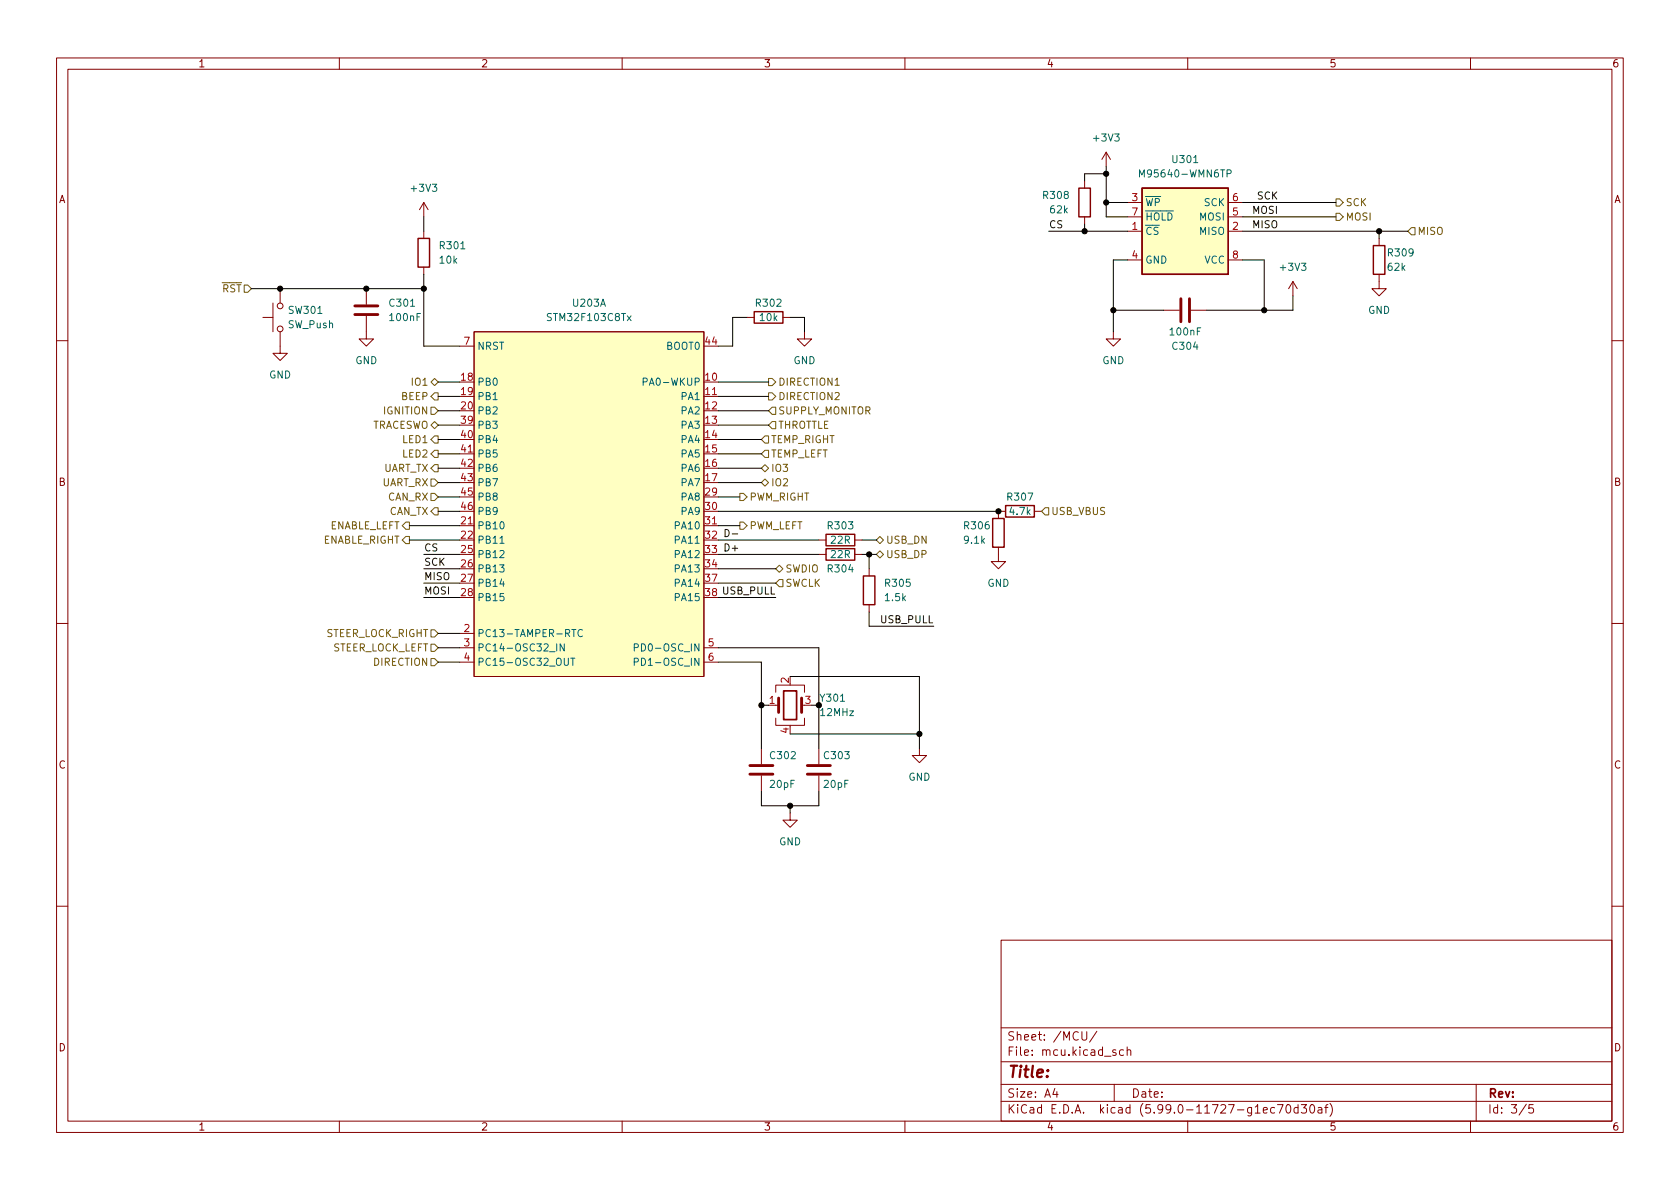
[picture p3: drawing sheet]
<svg xmlns="http://www.w3.org/2000/svg" width="297mm" height="210mm" viewBox="0 0 297 210" stroke-linecap="round" stroke-linejoin="round" font-family="sans-serif">
<g fill="none" stroke="#840000" stroke-width=".18">
<path d="M10 10.2h277v190.1h-277zM12 12.2h273v186.1h-273zM60 10.2v2M110 10.2v2M160 10.2v2M210 10.2v2M260 10.2v2M74.9 35.8l-.7 1.3M74.9 35.8v2.5M74.9 35.8l.8 1.3M191.8 32v1.3M191.8 38.3v1.3"/>
<path d="M195.6 26.9l-.8 1.3M195.6 26.9v2.6M195.6 26.9l.7 1.3M199.4 35.8h2.5M199.4 38.3h2.5M217.2 35.8h2.5M217.2 38.3h2.5M46.5 56.1h1.8M48.3 53.6v5.1M49.5 58.7v3.8h1.3l-1.3 1.2-1.2-1.2h1.2M49.5 51v2.6M64.8 55.9v4h1.2l-1.2 1.3-1.3-1.3h1.3"/>
<path d="M64.8 51v2.8M74.9 40.9v1.3M74.9 47.2v1.3M83.8 58.7h40.7v60.9h-40.7zM132.1 56.1h1.2M138.4 56.1h1.3M142.2 58.7v1.2h1.3l-1.3 1.3-1.2-1.3h1.2M196.8 58.7v1.2h1.3l-1.3 1.3-1.2-1.3h1.2M199.4 40.9h2.5M199.4 46h2.5M205.7 54.9h2.8M210.6 54.9h2.8"/>
<path d="M217.2 40.9h2.5M217.2 46h2.5M228.6 49.8l-.8 1.2M228.6 49.8v2.5M228.6 49.8l.8 1.2M243.8 48.5v2.5h1.3l-1.3 1.3-1.2-1.3h1.2M243.8 42.2v1.2M10 60.2h2M81.3 61.2h2.5M124.5 70.1h2.5M285 60.2h2M81.3 93h2.5"/>
<path d="M81.3 80.3h2.5M124.5 93h2.5M144.8 95.5h1.2M144.8 98h1.2M151.1 95.5h1.3M151.1 98h1.3M176.5 96.8v2.5h1.3l-1.3 1.3-1.2-1.3h1.2M177.8 90.4h-1.3v1.3M182.9 90.4h1.2M10 110.2h2M81.3 112h2.5M81.3 114.5h2.5"/>
<path d="M81.3 117.1h2.5M124.5 114.5h2.5M124.5 117.1h2.5M153.7 100.6v1.2M153.7 106.9v1.3M285 110.2h2M134.6 132.3v2.8M134.6 137.2v2.7M137.2 127v1.3h5v-1.3M137.2 122.4v-1.2h5v1.2M137.2 124.7h.5M141.7 124.7h.5"/>
<path d="M144.8 132.3v2.8M144.8 137.2v2.7M162.6 132.3v1.3h1.2l-1.2 1.3-1.3-1.3h1.3M139.7 143.8v1.2h1.3l-1.3 1.3-1.3-1.3h1.3M10 160.2h2M177 166.3h108v32h-108zM285 160.2h2M60 198.3v2M110 198.3v2M160 198.3v2M177 194.8h108M177 191.8h108"/>
<path d="M177 187.8h108M177 181.8h108M186.5 192.5l-.4 1h1M186.9 193v1M191.3 182.4v1.2l.3 .3h.4l.1-.3v-1.2M193.9 182.4l-1.3 1.9M197 191.8v3M197.3 185.7l-.4-.1-.2 .2 .1 .3 .5 .1v.4h-.6M198.6 185.7l-.4-.1-.3 .3v.4l.2 .3h.5M199.3 185.8l.2-.2 .4 .1v.9M199.3 185.1v1.5M210 198.3v2"/>
<path d="M223.4 196.3l.7-.1-.1-.3-.4-.1-.2 .2v.8h.6M225.4 195.9l-.5-.1-.3 .3v.4l.2 .3h.6M225.9 195.3h1l-.7 1.5M227.5 195.5l.2-.2a.81 .81 0 0 1 .6 .7 .81 .81 0 0 1-.3 .8h-.1a.81 .81 0 0 1-.4-1.3zM229.5 195.9l-.4-.1-.3 .3v.4l.1 .3h.6M229.5 195.3v1.5M230.1 195.3h.9l-.5 .6 .4 .1v.7l-.2 .1h-.4l-.2-.1M231.8 195.4l.1-.1a.81 .81 0 0 1 .6 .7 .81 .81 0 0 1-.3 .8h-.1a.81 .81 0 0 1-.6-.6 .81 .81 0 0 1 .3-.8zM233.1 195.9h.5l.1 .9M233.7 196.2l-.5 .1a.29 .29 0 0 0-.2 .2 .29 .29 0 0 0 .2 .3h.5M234.2 195.8h.6M234.8 195.3l-.4 .2v1.3"/>
<path d="M235.1 195.1a1.72 1.72 0 0 1 0 2.3M260 198.3v2M261 191.8v6.5M269.9 195.3l-1.3 1.9M271.1 195.3h-.7l-.1 .7 .2-.1 .5 .1 .2 .2-.1 .5-.2 .1-.6-.1"/>
<circle cx="49.5" cy="58.2" r=".51"/>
<circle cx="49.5" cy="54.1" r=".51"/>
</g>
<path d="M190.8 33.3h2v5h-2zM201.9 33.3h15.3v15.2h-15.3zM73.9 42.2h2v5h-2zM133.3 55.1h5.1v2h-5.1zM242.8 43.4h2.1v5.1h-2.1zM146 94.5h5.1v2h-5.1zM146 97h5.1v2.1h-5.1zM175.5 91.7h2v5.1h-2zM177.8 89.4h5.1v2h-5.1zM152.7 101.8h2v5.1h-2z" fill="none" stroke="#840000" stroke-width=".25"/>
<path d="M62.7 55.6h4.1M62.7 54.1h4.1M208.8 52.8v4.1M210.3 52.8v4.1M132.6 136.9h4.1M132.6 135.4h4.1M137.7 123.4v2.6M141.7 123.4v2.6M142.7 136.9h4.1M142.7 135.4h4.1" fill="none" stroke="#840000" stroke-width=".51"/>
<path d="M138.6 122.2h2.2v5h-2.2z" fill="none" stroke="#840000" stroke-width=".3"/>
<g fill="#ffffc2" stroke="#ffffc2" stroke-width=".18">
<path d="M201.9 33.3h15.3v15.2h-15.3z"/>
<path d="M83.8 58.7h40.7v60.9h-40.7z"/>
</g>
<g fill="none" stroke="#006464" stroke-width=".18">
<path d="M201.5 31.3v-1.3l.4 .9 .4-.9v1.3M217 30.7l.6-.1 .1-.1-.1-.3-.6-.2v1.3M113.7 67.5h.6l.1-.2v-.3l-.7-.1v1.2M88.4 96.1h.7M98.4 113.9v1.2M99.8 113.9v1.2l-.8-1.2v1.2M99.8 116.4v1l.2 .3 .4-.1 .1-.2v-1M100.9 116.4h.7M101.1 111.3h.7M101.3 116.4v1.3M103 111.4a.6 .6 0 0 0-.9 .5 .6 .6 0 0 0 .6 .7l.3-.1M112.1 114.5h.6l.2-.2-.1-.3-.7-.1v1.2"/>
<path d="M112.1 117.1l.6-.1 .2-.2-.1-.3-.7-.1v1.3"/>
</g>
<g fill="none" stroke="#725600" stroke-width=".18">
<path d="M236.2 35.2h.7l.6 .6-.6 .6h-.7zM236.2 37.7h.7l.6 .6-.6 .7h-.7zM43.2 50.4h.6l.6 .6-.6 .7h-.6zM249.6 40.3h.6v1.2h-.6l-.7-.6zM76.2 67.6l.6-.7 .7 .7-.7 .6zM76.2 72h.6l.7 .6-.7 .7h-.6zM76.2 75.2l.6-.7 .7 .7-.7 .6zM76.8 69.5h.7v1.2h-.7l-.6-.6zM76.8 77.1h.7v1.3h-.7l-.6-.7zM76.8 79.6h.7v1.3h-.7l-.6-.6zM134.6 77.7l.7-.6h.6v1.3h-.6zM135.9 66.9h.6l.7 .7-.7 .6h-.6z"/>
<path d="M135.9 69.5h.6l.7 .6-.7 .6h-.6zM136.5 72h.7v1.3h-.7l-.6-.7zM136.5 74.5h.7v1.3h-.7l-.6-.6zM71.1 95.5l.7-.6h.6v1.2h-.6zM71.8 92.3h.6v1.3h-.6l-.7-.6zM76.2 84.7h.6l.7 .6-.7 .7h-.6zM76.2 87.2h.6l.7 .7-.7 .6h-.6zM76.8 82.2h.7v1.2h-.7l-.6-.6zM76.8 89.8h.7v1.3h-.7l-.6-.7zM130.8 87.2h.6l.7 .7-.7 .6h-.6zM130.8 92.3h.6l.7 .7-.7 .6h-.6zM134.6 80.3l.7-.7h.6v1.3h-.6z"/>
<path d="M134.6 82.8l.7-.6 .6 .6-.6 .6zM134.6 85.3l.7-.6 .6 .6-.6 .7zM154.9 95.5l.7-.6 .6 .6-.6 .6zM154.9 98l.7-.6 .6 .6-.6 .7zM184.8 89.8h.6v1.3h-.6l-.7-.7zM76.2 113.9h.6l.7 .6-.7 .7h-.6zM76.2 116.5h.6l.7 .6-.7 .6h-.6zM76.2 111.4h.6l.7 .6-.7 .6h-.6zM137.2 100.6l.6-.7 .6 .7-.6 .6zM137.2 103.1l.6-.6h.6v1.3h-.6z"/>
</g>
<path d="M128.2 93.6a.64 .64 0 0 1 .7 .7 .64 .64 0 0 1-.7 .6zM129.5 94.4h.9" fill="none" stroke="#0f0f0f" stroke-width=".18"/>
<g fill="none" stroke="#000" stroke-width=".18">
<path d="M74.9 38.3v2.6M191.8 39.6v1.3M195.6 29.5v8.8h3.8M195.6 30.7h-3.8v1.3M195.6 35.8h3.8M219.7 35.8h16.5M219.7 38.3h16.5M44.4 51h30.5M74.9 48.5v12.7h6.4M132.1 56.1h-2.6v5.1h-2.5M139.7 56.1h2.5v2.6M185.4 40.9h14"/>
<path d="M196.8 54.9h8.9M199.4 46h-2.6v12.7M219.7 46h3.8v8.9M219.7 40.9h29.2M228.6 52.3v2.6h-15.2M243.8 40.9v1.3M77.5 67.6h3.8M77.5 70.1h3.8M77.5 72.6h3.8M77.5 75.2h3.8M77.5 77.7h3.8M127 67.6h8.9"/>
<path d="M127 70.1h8.9M127 72.6h8.9M127 75.2h8.9M127 77.7h7.6M72.4 95.5h8.9M72.4 93h8.9M74.9 98h6.4M77.5 80.3h3.8M77.5 82.8h3.8M77.5 85.3h3.8M77.5 90.4h3.8M77.5 87.9h3.8"/>
<path d="M127 98h17.8M127 80.3h7.6M127 82.8h7.6M127 85.3h7.6M127 90.4h49.5M127 95.5h17.8M127 87.9h3.8M127 93h3.8M152.4 98h2.5M152.4 95.5h2.5M153.7 98v2.6M74.9 100.6h6.4"/>
<path d="M74.9 103.1h6.4M74.9 105.7h6.4M77.5 114.5h3.8M77.5 117.1h3.8M77.5 112h3.8M127 117.1h7.6v15.2M127 114.5h17.8v17.8M127 100.6h10.2M127 103.1h10.2M127 105.7h10.2M139.7 119.6h22.9v12.7M153.7 108.2v2.5h11.4"/>
<path d="M134.6 139.9v2.6h10.2v-2.6M134.6 124.7h1.3M139.7 129.8h22.9M143.5 124.7h1.3M139.7 142.5v1.3"/>
</g>
<g fill="#000" stroke="#000" stroke-width=".18">
<circle cx="195.6" cy="35.8" r=".46"/>
<circle cx="195.6" cy="30.7" r=".46"/>
<circle cx="49.5" cy="51" r=".46"/>
<circle cx="64.8" cy="51" r=".46"/>
<circle cx="74.9" cy="51" r=".46"/>
<circle cx="191.8" cy="40.9" r=".46"/>
<circle cx="196.8" cy="54.9" r=".46"/>
<circle cx="223.5" cy="54.9" r=".46"/>
<circle cx="243.8" cy="40.9" r=".46"/>
<circle cx="153.7" cy="98" r=".46"/>
<circle cx="176.5" cy="90.4" r=".46"/>
<circle cx="134.6" cy="124.7" r=".46"/>
<circle cx="144.8" cy="124.7" r=".46"/>
<circle cx="162.6" cy="129.8" r=".46"/>
<circle cx="139.7" cy="142.5" r=".46"/>
</g>
<text font-size="2.8" fill="#840000" x="178" y="190.6">Title:</text>
<g font-size="2.1" fill="#840000">
<text x="178" y="184">Sheet: /MCU/</text>
<text x="178" y="186.7">File: mcu.kicad_sch</text>
<text x="178" y="196.9">KiCad E.D.A. kicad (5.99.0-11727-g1ec70d30af)</text>
<text x="178" y="194.1">Size: A4</text>
<text x="200" y="194.1">Date:</text>
<text x="263" y="194.1">Rev:</text>
<text x="263" y="196.9">Id: 3/5</text>
</g>
<g font-size="1.8" fill="#840000">
<text x="35" y="11.9">1</text>
<text x="85" y="11.9">2</text>
<text x="135" y="11.9">3</text>
<text x="185" y="11.9">4</text>
<text x="235" y="11.9">5</text>
<text x="285" y="11.9">6</text>
<text x="10.3" y="35.9">A</text>
<text x="285.3" y="35.9">A</text>
<text x="10.3" y="85.9">B</text>
<text x="285.3" y="85.9">B</text>
<text x="10.3" y="135.9">C</text>
<text x="285.3" y="135.9">C</text>
<text x="10.3" y="185.9">D</text>
<text x="285.3" y="185.9">D</text>
<text x="35" y="199.9">1</text>
<text x="85" y="199.9">2</text>
<text x="135" y="199.9">3</text>
<text x="185" y="199.9">4</text>
<text x="235" y="199.9">5</text>
<text x="285" y="199.9">6</text>
</g>
<g font-size="1.8" fill="#006464">
<text x="193.5" y="25">+3V3</text>
<text x="207.4" y="28.8">U301</text>
<text x="72.8" y="33.9">+3V3</text>
<text x="184.6" y="35.2">R308</text>
<text x="202.2" y="31.4">M95640-WMN6TP</text>
<text x="185.7" y="37.7">62k</text>
<text x="202.4" y="41.5">~{CS}</text>
<text x="202.4" y="36.4">~{WP}</text>
<text x="202.4" y="39">~{HOLD}</text>
<text x="212.1" y="41.5">MISO</text>
<text x="212.1" y="39">MOSI</text>
<text x="212.9" y="36.4">SCK</text>
<text x="77.8" y="46.6">10k</text>
<text x="77.9" y="44.1">R301</text>
<text x="202.4" y="46.6">GND</text>
<text x="212.9" y="46.6">VCC</text>
<text x="226.5" y="47.9">+3V3</text>
<text x="245.4" y="47.9">62k</text>
<text x="245.5" y="45.3">R309</text>
<text x="50.9" y="58">SW_Push</text>
<text x="51.1" y="55.5">SW301</text>
<text x="69" y="54.2">C301</text>
<text x="69" y="56.8">100nF</text>
<text x="97.1" y="56.8">STM32F103C8Tx</text>
<text x="101.4" y="54.2">U203A</text>
<text x="133.8" y="54.2">R302</text>
<text x="134.4" y="56.8">10k</text>
<text x="207" y="59.3">100nF</text>
<text x="241.9" y="55.5">GND</text>
<text x="62.8" y="64.4">GND</text>
<text x="84.3" y="61.8">NRST</text>
<text x="117.9" y="61.8">BOOT0</text>
<text x="140.3" y="64.4">GND</text>
<text x="194.9" y="64.4">GND</text>
<text x="207.4" y="61.8">C304</text>
<text x="47.6" y="66.9">GND</text>
<text x="84.3" y="68.2">PB0</text>
<text x="84.3" y="70.7">PB1</text>
<text x="114.5" y="68.2">PA0-WKUP</text>
<text x="120.5" y="70.7">PA1</text>
<text x="84.3" y="73.3">PB2</text>
<text x="84.3" y="75.8">PB3</text>
<text x="120.5" y="73.3">PA2</text>
<text x="120.5" y="75.8">PA3</text>
<text x="84.3" y="78.4">PB4</text>
<text x="84.3" y="80.9">PB5</text>
<text x="84.3" y="83.4">PB6</text>
<text x="120.5" y="78.4">PA4</text>
<text x="120.5" y="80.9">PA5</text>
<text x="120.5" y="83.4">PA6</text>
<text x="84.3" y="86">PB7</text>
<text x="84.3" y="88.5">PB8</text>
<text x="120.5" y="86">PA7</text>
<text x="120.5" y="88.5">PA8</text>
<text x="178.2" y="88.5">R307</text>
<text x="84.3" y="93.6">PB10</text>
<text x="84.3" y="91.1">PB9</text>
<text x="119.5" y="93.6">PA10</text>
<text x="120.5" y="91.1">PA9</text>
<text x="146.5" y="93.6">R303</text>
<text x="170.6" y="93.6">R306</text>
<text x="178.6" y="91.1">4.7k</text>
<text x="84.3" y="96.1">PB11</text>
<text x="84.3" y="98.7">PB12</text>
<text x="84.3" y="101.2">PB13</text>
<text x="119.5" y="96.1">PA11</text>
<text x="119.5" y="98.7">PA12</text>
<text x="119.5" y="101.2">PA13</text>
<text x="146.5" y="101.2">R304</text>
<text x="147" y="96.1">22R</text>
<text x="147" y="98.7">22R</text>
<text x="170.6" y="96.1">9.1k</text>
<text x="84.3" y="103.8">PB14</text>
<text x="84.3" y="106.3">PB15</text>
<text x="119.5" y="103.8">PA14</text>
<text x="119.5" y="106.3">PA15</text>
<text x="156.6" y="106.3">1.5k</text>
<text x="156.6" y="103.8">R305</text>
<text x="174.6" y="103.8">GND</text>
<text x="84.3" y="112.6">PC13-TAMPER-RTC</text>
<text x="84.3" y="115.2">PC14-OSC32_IN</text>
<text x="84.3" y="117.7">PC15-OSC32_OUT</text>
<text x="113.3" y="115.2">PD0-OSC_IN</text>
<text x="113.3" y="117.7">PD1-OSC_IN</text>
<text x="145.2" y="124.1">Y301</text>
<text x="145.2" y="126.6">12MHz</text>
<text x="136.3" y="134.2">C302</text>
<text x="145.8" y="134.2">C303</text>
<text x="136.2" y="139.3">20pF</text>
<text x="145.8" y="139.3">20pF</text>
<text x="160.6" y="138">GND</text>
<text x="137.7" y="149.5">GND</text>
</g>
<g font-size="1.8" fill="#a90000">
<text x="200.2" y="35.6">3</text>
<text x="217.9" y="35.6">6</text>
<text x="200.2" y="40.6">1</text>
<text x="200.2" y="38.1">7</text>
<text x="217.9" y="40.6">2</text>
<text x="217.9" y="38.1">5</text>
<text x="200.2" y="45.7">4</text>
<text x="217.9" y="45.7">8</text>
<text x="82.1" y="61">7</text>
<text x="124.7" y="61">44</text>
<text x="81.6" y="67.3">18</text>
<text x="81.6" y="69.8">19</text>
<text x="124.7" y="67.3">10</text>
<text x="124.7" y="69.8">11</text>
<text x="81.6" y="72.4">20</text>
<text x="81.6" y="74.9">39</text>
<text x="81.6" y="77.5">40</text>
<text x="124.7" y="72.4">12</text>
<text x="124.7" y="74.9">13</text>
<text x="124.7" y="77.5">14</text>
<text x="81.6" y="80">41</text>
<text x="81.6" y="82.5">42</text>
<text x="124.7" y="80">15</text>
<text x="124.7" y="82.5">16</text>
<text x="81.6" y="85.1">43</text>
<text x="81.6" y="87.6">45</text>
<text x="124.7" y="85.1">17</text>
<text x="124.7" y="87.6">29</text>
<text x="81.6" y="92.7">21</text>
<text x="81.6" y="95.2">22</text>
<text x="81.6" y="90.2">46</text>
<text x="124.7" y="90.2">30</text>
<text x="124.7" y="92.7">31</text>
<text x="124.7" y="95.2">32</text>
<text x="81.6" y="97.8">25</text>
<text x="81.6" y="100.3">26</text>
<text x="124.7" y="97.8">33</text>
<text x="124.7" y="100.3">34</text>
<text x="81.6" y="102.9">27</text>
<text x="81.6" y="105.4">28</text>
<text x="124.7" y="102.9">37</text>
<text x="82.1" y="111.8">2</text>
<text x="82.1" y="114.3">3</text>
<text x="82.1" y="116.8">4</text>
<text x="125.2" y="114.3">5</text>
<text x="125.2" y="116.8">6</text>
<text x="136" y="124.5">1</text>
<text x="139.4" y="120.8" transform="rotate(-90 139.4 120.8)">2</text>
<text x="142.4" y="124.5">3</text>
<text x="139.4" y="129.6" transform="rotate(-90 139.4 129.6)">4</text>
</g>
<g font-size="1.8" fill="#0f0f0f">
<text x="222.3" y="35.3">SCK</text>
<text x="185.4" y="40.3">CS</text>
<text x="221.5" y="37.8">MOSI</text>
<text x="221.5" y="40.3">MISO</text>
<text x="74.9" y="97.5">CS</text>
<text x="74.9" y="100">SCK</text>
<text x="128.5" y="97.5">D+</text>
<text x="74.9" y="102.6">MISO</text>
<text x="74.9" y="105.1">MOSI</text>
<text x="124.7" y="105.4">38 USB_PULL</text>
<text x="155.8" y="110.2">USB_PULL</text>
</g>
<g font-size="1.8" fill="#725600">
<text x="237.9" y="36.4">SCK</text>
<text x="237.9" y="39">MOSI</text>
<text x="250.6" y="41.5">MISO</text>
<text x="37.9" y="51.7">~{RST}</text>
<text x="71" y="70.7">BEEP</text>
<text x="73" y="68.2">IO1</text>
<text x="137.5" y="68.2">DIRECTION1</text>
<text x="137.5" y="70.7">DIRECTION2</text>
<text x="65.5" y="75.8">TRACESWO</text>
<text x="68" y="73.3">IGNITION</text>
<text x="137.5" y="73.3">SUPPLY_MONITOR</text>
<text x="137.5" y="75.8">THROTTLE</text>
<text x="67.7" y="83.4">UART_TX</text>
<text x="71.3" y="78.4">LED1</text>
<text x="71.3" y="80.9">LED2</text>
<text x="136.3" y="78.4">TEMP_RIGHT</text>
<text x="136.3" y="80.9">TEMP_LEFT</text>
<text x="136.3" y="83.4">IO3</text>
<text x="67.5" y="86">UART_RX</text>
<text x="68.5" y="88.5">CAN_RX</text>
<text x="132.5" y="88.5">PWM_RIGHT</text>
<text x="136.3" y="86">IO2</text>
<text x="58.1" y="93.6">ENABLE_LEFT</text>
<text x="68.7" y="91.1">CAN_TX</text>
<text x="132.5" y="93.6">PWM_LEFT</text>
<text x="185.8" y="91.1">USB_VBUS</text>
<text x="57" y="96.1">ENABLE_RIGHT</text>
<text x="138.8" y="101.2">SWDIO</text>
<text x="156.6" y="96.1">USB_DN</text>
<text x="156.6" y="98.7">USB_DP</text>
<text x="138.8" y="103.8">SWCLK</text>
<text x="57.4" y="112.6">STEER_LOCK_RIGHT</text>
<text x="58.5" y="115.2">STEER_LOCK_LEFT</text>
<text x="66.1" y="117.7">DIRECTION</text>
</g>
</svg>
